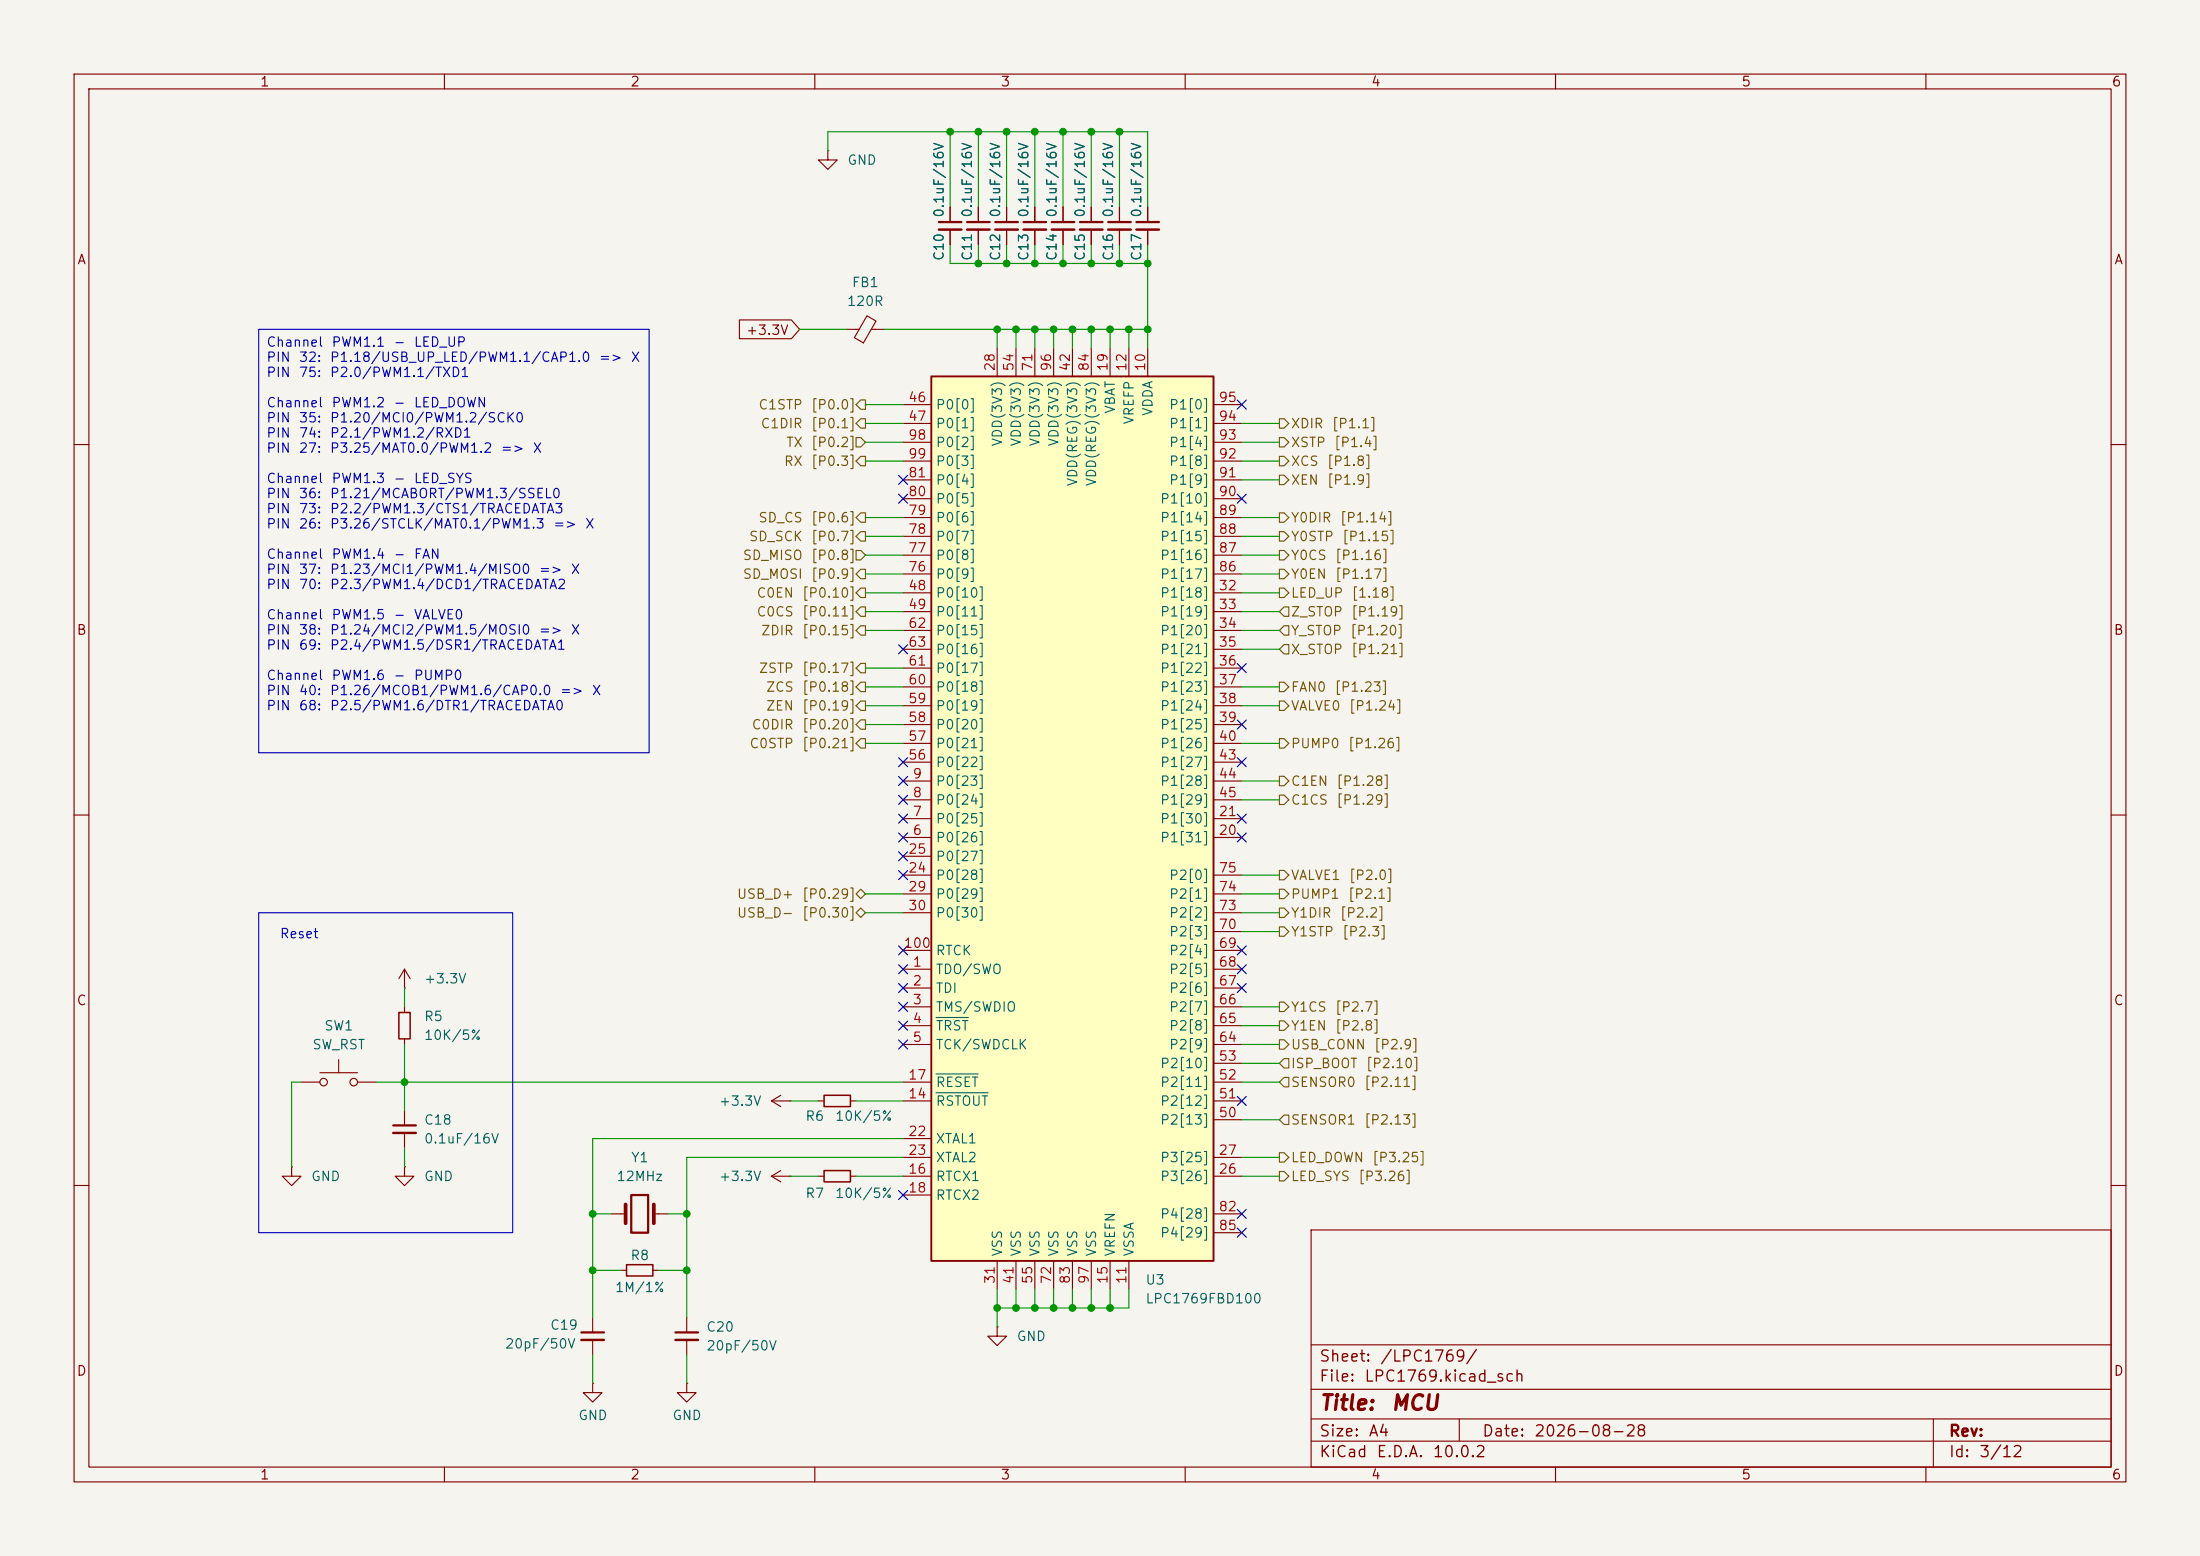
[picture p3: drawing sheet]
<svg xmlns="http://www.w3.org/2000/svg" width="297mm" height="210mm" viewBox="0 0 297 210" stroke-linecap="round" stroke-linejoin="round" font-family="sans-serif">
<path d="M0 0h297v210h-297z" fill="#f5f4ef" stroke="#f5f4ef" stroke-width=".14"/>
<g fill="none" stroke="#840000" stroke-width=".15">
<path d="M10 10h277v190h-277zM12 12h273v186h-273zM60 10v2M110 10v2M160 10v2M210 10v2M260 10v2M111.8 20.3v1.3h1.2l-1.2 1.3-1.3-1.3h1.3M111.8 20.3h.1M128.3 27.9v2.1M128.3 31v2M132.1 27.9v2.1"/>
<path d="M132.1 31v2M135.9 27.9v2.1M135.9 31v2M139.7 27.9v2.1M139.7 31v2M143.5 27.9v2.1M143.5 31v2M147.3 27.9v2.1M147.3 31v2M151.1 27.9v2.1M151.1 31v2M154.9 27.9v2.1"/>
<path d="M154.9 31v2M10 60h2M285 60h2M10 110h2M285 110h2M54.6 135.9v.8M40.6 146.1h2.6M43.2 144.8h5.1M45.7 143v1.8M48.3 146.1h2.5M54.6 157.5v1.3h1.3l-1.3 1.2-1.3-1.2h1.3M54.6 157.5h.1"/>
<path d="M54.6 140.2v.8M104.1 158.8h2.6M104.1 158.8l1.3 .7M104.1 148.6l1.3 .8M104.1 148.6h2.6M105.4 158l-1.3 .8M105.4 147.8l-1.3 .8M106.7 158.8h.1M106.7 148.6h.1M110.5 158.8h.8M110.5 148.6h.8M114.8 158.8h.8"/>
<path d="M114.8 148.6h.8M10 160h2M80 177.8v2M82.5 163.8h2M83.8 171.5h.8M88.1 171.5h.8M88.3 163.8h1.9M177 166h108v32h-108zM285 160h2M60 198v2M80 180.8v2.1M92.7 186.7v1.3h1.3l-1.3 1.2-1.3-1.2h1.3"/>
<path d="M92.7 186.7h.1M110 198v2M160 198v2M177 194.5h108M177 191.5h108M177 187.5h108M177 181.5h108M197 191.5v3M210 198v2M260 198v2M261 191.5v6.5"/>
<circle cx="43.7" cy="146.1" r=".51"/>
<circle cx="47.8" cy="146.1" r=".51"/>
</g>
<path d="M126.7 30h3.1M130.6 30h3M134.4 30h3M138.2 30h3M142 30h3M145.8 30h3M149.6 30h3.1M153.4 30h3.1M78.5 179.8h3M85.2 161.3h2.3v5.1h-2.3z" fill="none" stroke="#840000" stroke-width=".3"/>
<path d="M126.7 31h3.1M130.6 31h3M134.4 31h3M138.2 31h3M142 31h3M145.8 31h3M149.6 31h3.1M153.4 31h3.1M78.5 180.8h3" fill="none" stroke="#840000" stroke-width=".33"/>
<path d="M53.8 136.7h1.6v3.5h-1.6zM111.3 158h3.5v1.5h-3.5zM111.3 147.8h3.5v1.6h-3.5zM84.6 170.7h3.5v1.5h-3.5z" fill="none" stroke="#840000" stroke-width=".2"/>
<path d="M84.5 162.6v2.5M88.3 162.6v2.5" fill="none" stroke="#840000" stroke-width=".51"/>
<path d="M125.7 50.8h38.1v119.4h-38.1z" fill="#ffffc2"/>
<path d="M125.7 50.8h38.1v119.4h-38.1z" fill="none" stroke="#840000" stroke-width=".25"/>
<g fill="none" stroke="#840000" stroke-width=".15">
<path d="M128.3 27.9v2.1M128.3 31v2M132.1 27.9v2.1M132.1 31v2M135.9 27.9v2.1M135.9 31v2M139.7 27.9v2.1M139.7 31v2M143.5 27.9v2.1M143.5 31v2M147.3 27.9v2.1M147.3 31v2"/>
<path d="M151.1 27.9v2.1M151.1 31v2M154.9 27.9v2.1M154.9 31v2M99.8 43.2h7l1.1 1.3-1.1 1.2h-7zM114.3 44.5h1.7M117 42.6l1.3 .7-1.7 3-1.3-.7zM117.6 44.5h1.8M121.9 54.6h3.8M121.9 57.2h3.8M121.9 59.7h3.8M134.6 47v3.8"/>
<path d="M137.2 47v3.8M139.7 47v3.8M142.2 47v3.8M144.8 47v3.8M147.3 47v3.8M149.9 47v3.8M152.4 47v3.8M154.9 47v3.8M163.8 54.6h3.8M163.8 57.2h3.8M163.8 59.7h3.8M121.9 77.5h3.8"/>
<path d="M121.9 74.9h3.8M121.9 72.4h3.8M121.9 69.9h3.8M121.9 67.3h3.8M121.9 64.8h3.8M121.9 62.2h3.8M163.8 77.5h3.8M163.8 74.9h3.8M163.8 72.4h3.8M163.8 69.9h3.8M163.8 67.3h3.8M163.8 64.8h3.8"/>
<path d="M163.8 62.2h3.8M121.9 80h3.8M121.9 82.6h3.8M121.9 85.1h3.8M121.9 87.6h3.8M121.9 90.2h3.8M121.9 92.7h3.8M121.9 95.3h3.8M121.9 97.8h3.8M163.8 80h3.8M163.8 82.6h3.8M163.8 85.1h3.8"/>
<path d="M163.8 87.6h3.8M163.8 90.2h3.8M163.8 92.7h3.8M163.8 95.3h3.8M163.8 97.8h3.8M121.9 113h3.8M121.9 110.5h3.8M121.9 108h3.8M121.9 105.4h3.8M121.9 118.1h3.8M121.9 115.6h3.8M121.9 100.3h3.8"/>
<path d="M121.9 102.9h3.8M163.8 113h3.8M163.8 110.5h3.8M163.8 108h3.8M163.8 105.4h3.8M163.8 118.1h3.8M163.8 100.3h3.8M163.8 102.9h3.8M54.6 133.4h.1M54.6 130.8l-.8 1.3M54.6 130.8l.8 1.3M54.6 130.8v2.6"/>
<path d="M121.9 130.8h3.8M121.9 133.4h3.8M121.9 135.9h3.8M121.9 138.4h3.8M121.9 120.7h3.8M121.9 123.2h3.8M121.9 128.3h3.8M163.8 130.8h3.8M163.8 133.4h3.8M163.8 135.9h3.8M163.8 138.4h3.8M163.8 120.7h3.8"/>
<path d="M163.8 123.2h3.8M163.8 128.3h3.8M163.8 125.7h3.8M39.4 157.5v1.3h1.2l-1.2 1.2-1.3-1.2h1.3M39.4 157.5h.1M54.6 149.9v2M54.6 152.9v2M121.9 141h3.8M121.9 148.6h3.8M121.9 158.8h3.8M121.9 146.1h3.8M121.9 153.7h3.8"/>
<path d="M121.9 156.2h3.8M163.8 141h3.8M163.8 148.6h3.8M163.8 158.8h3.8M163.8 146.1h3.8M163.8 156.2h3.8M163.8 151.1h3.8M163.8 143.5h3.8M92.7 177.8v2M121.9 161.3h3.8M134.6 179.1v1.2h1.3l-1.3 1.3-1.3-1.3h1.3M134.6 179.1h.1"/>
<path d="M134.6 170.2v3.8M137.2 170.2v3.8M139.7 170.2v3.8M142.2 170.2v3.8M144.8 170.2v3.8M147.3 170.2v3.8M149.9 170.2v3.8M152.4 170.2v3.8M163.8 163.8h3.8M163.8 166.4h3.8M80 186.7v1.3h1.3l-1.3 1.2-1.3-1.2h1.3M80 186.7h.1"/>
<path d="M92.7 180.8v2.1"/>
</g>
<path d="M126.4 137.3h4.3M126.4 147.5h7M126.4 144.9h5.7" fill="none" stroke="#006464" stroke-width=".15"/>
<path d="M53.1 151.9h3M91.2 179.8h3" fill="none" stroke="#840000" stroke-width=".3"/>
<path d="M53.1 152.9h3M91.2 180.8h3" fill="none" stroke="#840000" stroke-width=".33"/>
<g fill="none" stroke="#725600" stroke-width=".15">
<path d="M115.6 59.1h.6l.6 .6-.6 .6h-.6zM116.2 54h.6v1.2h-.6l-.6-.6zM116.2 56.5h.6v1.3h-.6l-.6-.6zM172.7 59.1h.7l.6 .6-.6 .6h-.7zM172.7 56.5h.7l.6 .7-.6 .6h-.7zM115.6 74.3h.6l.6 .6-.6 .7h-.6zM116.2 71.8h.6v1.2h-.6l-.6-.6zM116.2 69.2h.6v1.3h-.6l-.6-.6zM116.2 61.6h.6v1.3h-.6l-.6-.7zM116.2 76.8h.6v1.3h-.6l-.6-.6zM116.2 79.4h.6v1.2h-.6l-.6-.6zM172.7 61.6h.7l.6 .6-.6 .7h-.7z"/>
<path d="M172.7 64.1h.7l.6 .7-.6 .6h-.7zM172.7 74.3h.7l.6 .6-.6 .7h-.7zM172.7 69.2h.7l.6 .7-.6 .6h-.7zM172.7 76.8h.7l.6 .7-.6 .6h-.7zM172.7 79.4h.7l.6 .6-.6 .6h-.7zM172.7 71.8h.7l.6 .6-.6 .6h-.7zM116.2 81.9h.6v1.3h-.6l-.6-.6zM116.2 84.5h.6v1.2h-.6l-.6-.6zM116.2 92.1h.6v1.2h-.6l-.6-.6zM116.2 99.7h.6v1.3h-.6l-.6-.7zM116.2 89.5h.6v1.3h-.6l-.6-.6zM116.2 97.2h.6v1.2h-.6l-.6-.6z"/>
<path d="M116.2 94.6h.6v1.3h-.6l-.6-.6zM172.7 92.1h.7l.6 .6-.6 .6h-.7zM172.7 99.7h.7l.6 .6-.6 .7h-.7zM172.7 94.6h.7l.6 .7-.6 .6h-.7zM173.4 84.5h.6v1.2h-.6l-.7-.6zM173.4 87h.6v1.3h-.6l-.7-.7zM173.4 81.9h.6v1.3h-.6l-.7-.6zM172.7 117.5h.7l.6 .6-.6 .6h-.7zM172.7 104.8h.7l.6 .6-.6 .6h-.7zM172.7 107.3h.7l.6 .7-.6 .6h-.7zM115.6 123.2l.6-.6 .6 .6-.6 .6zM116.2 120l.6 .7-.6 .6-.6-.6z"/>
<path d="M172.7 125.1h.7l.6 .6-.6 .7h-.7zM172.7 120h.7l.6 .7-.6 .6h-.7zM172.7 135.3h.7l.6 .6-.6 .6h-.7zM172.7 137.8h.7l.6 .6-.6 .7h-.7zM172.7 122.6h.7l.6 .6-.6 .6h-.7zM172.7 158.1h.7l.6 .7-.6 .6h-.7zM172.7 155.6h.7l.6 .6-.6 .6h-.7zM172.7 140.3h.7l.6 .7-.6 .6h-.7zM173.4 150.5h.6v1.3h-.6l-.7-.7zM173.4 142.9h.6v1.2h-.6l-.7-.6zM173.4 145.4h.6v1.3h-.6l-.7-.6z"/>
</g>
<g fill="none" stroke="#009600" stroke-width=".15">
<path d="M128.3 17.8v10.1M132.1 17.8v10.1M135.9 17.8v10.1M139.7 17.8v10.1M143.5 17.8v10.1M147.3 17.8v10.1M151.1 17.8v10.1M111.8 20.3v-2.5h43.1v10.1M128.3 33v2.6h26.6M132.1 33v2.6M135.9 33v2.6M139.7 33v2.6"/>
<path d="M143.5 33v2.6M147.3 33v2.6M151.1 33v2.6M154.9 33v14M107.9 44.5h6.4M116.8 57.2h5.1M116.8 59.7h5.1M116.8 54.6h5.1M119.4 44.5h35.5M134.6 44.5v2.5M137.2 44.5v2.5M139.7 44.5v2.5"/>
<path d="M142.2 44.5v2.5M144.8 44.5v2.5M147.3 44.5v2.5M149.9 44.5v2.5M152.4 44.5v2.5M167.6 57.2h5.1M167.6 59.7h5.1M116.8 72.4h5.1M116.8 69.9h5.1M116.8 62.2h5.1M116.8 74.9h5.1M116.8 77.5h5.1"/>
<path d="M167.6 72.4h5.1M167.6 69.9h5.1M167.6 62.2h5.1M167.6 74.9h5.1M167.6 77.5h5.1M167.6 64.8h5.1M116.8 82.6h5.1M116.8 85.1h5.1M116.8 97.8h5.1M116.8 92.7h5.1M116.8 95.3h5.1M116.8 90.2h5.1"/>
<path d="M116.8 80h5.1M167.6 82.6h5.1M167.6 85.1h5.1M167.6 92.7h5.1M167.6 95.3h5.1M167.6 80h5.1M167.6 87.6h5.1M116.8 100.3h5.1M167.6 100.3h5.1M167.6 108h5.1M167.6 105.4h5.1M167.6 118.1h5.1"/>
<path d="M54.6 133.4v2.5M116.8 123.2h5.1M116.8 120.7h5.1M167.6 123.2h5.1M167.6 125.7h5.1M167.6 120.7h5.1M167.6 138.4h5.1M167.6 135.9h5.1M40.6 146.1h-1.2v11.4M50.8 146.1h71.1M54.6 141v8.9M54.6 154.9v2.6"/>
<path d="M106.7 158.8h3.8M106.7 148.6h3.8M115.6 158.8h6.3M115.6 148.6h6.3M121.9 156.2h-29.2v21.6M121.9 153.7h-41.9v24.1M167.6 158.8h5.1M167.6 156.2h5.1M167.6 141h5.1M167.6 146.1h5.1M167.6 143.5h5.1M167.6 151.1h5.1"/>
<path d="M80 163.8h2.5M80 171.5h3.8M88.9 171.5h3.8M90.2 163.8h2.5M134.6 174v5.1M137.2 174v2.5M139.7 174v2.5M142.2 174v2.5M144.8 174v2.5M147.3 174v2.5M149.9 174v2.5M152.4 174v2.5h-17.8"/>
<path d="M80 182.9v3.8M92.7 182.9v3.8"/>
</g>
<g fill="none" stroke="#000084" stroke-width=".15">
<path d="M167 54l1.2 1.2M168.2 54l-1.2 1.2M121.3 66.7l1.2 1.2M121.3 64.2l1.2 1.2M122.5 66.7l-1.2 1.2M122.5 64.2l-1.2 1.2M167 66.7l1.2 1.2M168.2 66.7l-1.2 1.2M121.3 87l1.2 1.2M122.5 87l-1.2 1.2M167 97.2l1.2 1.2M167 89.6l1.2 1.2"/>
<path d="M168.2 97.2l-1.2 1.2M168.2 89.6l-1.2 1.2M121.3 104.8l1.2 1.2M121.3 112.4l1.2 1.2M121.3 117.5l1.2 1.2M121.3 115l1.2 1.2M121.3 107.3l1.2 1.3M121.3 109.9l1.2 1.2M121.3 102.3l1.2 1.2M122.5 104.8l-1.2 1.2M122.5 112.4l-1.2 1.2M122.5 117.5l-1.2 1.2"/>
<path d="M122.5 115l-1.2 1.2M122.5 107.3l-1.2 1.3M122.5 109.9l-1.2 1.2M122.5 102.3l-1.2 1.2M167 112.4l1.2 1.2M167 102.3l1.2 1.2M167 109.9l1.2 1.2M168.2 112.4l-1.2 1.2M168.2 102.3l-1.2 1.2M168.2 109.9l-1.2 1.2M121.3 130.2l1.2 1.2M121.3 132.7l1.2 1.3"/>
<path d="M121.3 137.8l1.2 1.2M121.3 135.3l1.2 1.2M121.3 127.7l1.2 1.2M122.5 130.2l-1.2 1.2M122.5 132.7l-1.2 1.3M122.5 137.8l-1.2 1.2M122.5 135.3l-1.2 1.2M122.5 127.7l-1.2 1.2M167 130.2l1.2 1.2M167 132.7l1.2 1.3M167 127.7l1.2 1.2M168.2 130.2l-1.2 1.2"/>
<path d="M168.2 132.7l-1.2 1.3M168.2 127.7l-1.2 1.2M121.3 140.4l1.2 1.2M122.5 140.4l-1.2 1.2M167 148l1.2 1.2M168.2 148l-1.2 1.2M121.3 160.7l1.2 1.2M122.5 160.7l-1.2 1.2M167 165.8l1.2 1.2M167 163.2l1.2 1.2M168.2 165.8l-1.2 1.2M168.2 163.2l-1.2 1.2"/>
</g>
<path d="M34.9 44.5h52.7v57.1h-52.7zM34.9 123.2h34.3v43.2h-34.3z" fill="none" stroke="#0000c2" stroke-width=".15"/>
<g fill="#009600" stroke="#009600" stroke-width=".14">
<circle cx="132.1" cy="35.6" r=".46"/>
<circle cx="139.7" cy="44.5" r=".46"/>
<circle cx="137.2" cy="44.5" r=".46"/>
<circle cx="134.6" cy="44.5" r=".46"/>
<circle cx="154.9" cy="44.5" r=".46"/>
<circle cx="128.3" cy="17.8" r=".46"/>
<circle cx="132.1" cy="17.8" r=".46"/>
<circle cx="135.9" cy="35.6" r=".46"/>
<circle cx="139.7" cy="35.6" r=".46"/>
<circle cx="147.3" cy="44.5" r=".46"/>
<circle cx="142.2" cy="44.5" r=".46"/>
<circle cx="144.8" cy="44.5" r=".46"/>
<circle cx="137.2" cy="176.5" r=".46"/>
<circle cx="134.6" cy="176.5" r=".46"/>
<circle cx="144.8" cy="176.5" r=".46"/>
<circle cx="147.3" cy="176.5" r=".46"/>
<circle cx="149.9" cy="176.5" r=".46"/>
<circle cx="139.7" cy="176.5" r=".46"/>
<circle cx="142.2" cy="176.5" r=".46"/>
<circle cx="92.7" cy="163.8" r=".46"/>
<circle cx="92.7" cy="171.5" r=".46"/>
<circle cx="135.9" cy="17.8" r=".46"/>
<circle cx="143.5" cy="17.8" r=".46"/>
<circle cx="139.7" cy="17.8" r=".46"/>
<circle cx="151.1" cy="35.6" r=".46"/>
<circle cx="154.9" cy="35.6" r=".46"/>
<circle cx="143.5" cy="35.6" r=".46"/>
<circle cx="147.3" cy="35.6" r=".46"/>
<circle cx="151.1" cy="17.8" r=".46"/>
<circle cx="147.3" cy="17.8" r=".46"/>
<circle cx="149.9" cy="44.5" r=".46"/>
<circle cx="152.4" cy="44.5" r=".46"/>
<circle cx="80" cy="163.8" r=".46"/>
<circle cx="80" cy="171.5" r=".46"/>
<circle cx="54.6" cy="146.1" r=".46"/>
</g>
<g font-size="2" fill="#840000">
<text x="178" y="190.8">Title:</text>
<text x="187.7" y="190.8">MCU</text>
</g>
<g font-size="1.5" fill="#840000">
<text x="178" y="184.2">Sheet:</text>
<text x="186.2" y="184.2">/LPC1769/</text>
<text x="178" y="186.9">File:</text>
<text x="184.1" y="186.9">LPC1769.kicad_sch</text>
<text x="178" y="197.1">KiCad</text>
<text x="178" y="194.3">Size:</text>
<text x="184.7" y="194.3">A4</text>
<text x="185.7" y="197.1">E.D.A.</text>
<text x="193.3" y="197.1">10.0.2</text>
<text x="200" y="194.3">Date:</text>
<text x="207" y="194.3">2026-08-28</text>
<text x="263" y="194.3">Rev:</text>
<text x="263" y="197.1">Id:</text>
<text x="267.1" y="197.1">3/12</text>
</g>
<g font-size="1.3" fill="#840000">
<text x="35" y="12">1</text>
<text x="85" y="12">2</text>
<text x="135" y="12">3</text>
<text x="185" y="12">4</text>
<text x="235" y="12">5</text>
<text x="285" y="12">6</text>
<text x="10.3" y="36">A</text>
<text x="285.3" y="36">A</text>
<text x="100.6" y="45.5">+3.3V</text>
<text x="10.3" y="86">B</text>
<text x="285.3" y="86">B</text>
<text x="10.3" y="136">C</text>
<text x="285.3" y="136">C</text>
<text x="10.3" y="186">D</text>
<text x="285.3" y="186">D</text>
<text x="35" y="200">1</text>
<text x="85" y="200">2</text>
<text x="135" y="200">3</text>
<text x="185" y="200">4</text>
<text x="235" y="200">5</text>
<text x="285" y="200">6</text>
</g>
<g font-size="1.3" fill="#006464">
<text x="114.3" y="22.6">GND</text>
<text x="127.7" y="29.5" transform="rotate(-90 127.7 29.5)">0.1uF/16V</text>
<text x="131.5" y="29.5" transform="rotate(-90 131.5 29.5)">0.1uF/16V</text>
<text x="135.3" y="29.5" transform="rotate(-90 135.3 29.5)">0.1uF/16V</text>
<text x="139.1" y="29.5" transform="rotate(-90 139.1 29.5)">0.1uF/16V</text>
<text x="143" y="29.5" transform="rotate(-90 143 29.5)">0.1uF/16V</text>
<text x="146.8" y="29.5" transform="rotate(-90 146.8 29.5)">0.1uF/16V</text>
<text x="150.6" y="29.5" transform="rotate(-90 150.6 29.5)">0.1uF/16V</text>
<text x="154.4" y="29.5" transform="rotate(-90 154.4 29.5)">0.1uF/16V</text>
<text x="127.7" y="35.3" transform="rotate(-90 127.7 35.3)">C10</text>
<text x="131.5" y="35.3" transform="rotate(-90 131.5 35.3)">C11</text>
<text x="135.3" y="35.3" transform="rotate(-90 135.3 35.3)">C12</text>
<text x="139.1" y="35.3" transform="rotate(-90 139.1 35.3)">C13</text>
<text x="143" y="35.3" transform="rotate(-90 143 35.3)">C14</text>
<text x="146.8" y="35.3" transform="rotate(-90 146.8 35.3)">C15</text>
<text x="150.6" y="35.3" transform="rotate(-90 150.6 35.3)">C16</text>
<text x="154.4" y="35.3" transform="rotate(-90 154.4 35.3)">C17</text>
<text x="114.3" y="41.6">120R</text>
<text x="114.9" y="39.1">FB1</text>
<text x="126.2" y="55.6">P0[0]</text>
<text x="126.2" y="58.1">P0[1]</text>
<text x="150.8" y="55.9" transform="rotate(-90 150.8 55.9)">VBAT</text>
<text x="153.4" y="57.4" transform="rotate(-90 153.4 57.4)">VREFP</text>
<text x="155.9" y="56.2" transform="rotate(-90 155.9 56.2)">VDDA</text>
<text x="157.7" y="58.1">P1[1]</text>
<text x="157.7" y="55.6">P1[0]</text>
<text x="126.2" y="65.7">P0[4]</text>
<text x="126.2" y="60.7">P0[2]</text>
<text x="126.2" y="63.2">P0[3]</text>
<text x="135.6" y="60.3" transform="rotate(-90 135.6 60.3)">VDD(3V3)</text>
<text x="138.1" y="60.3" transform="rotate(-90 138.1 60.3)">VDD(3V3)</text>
<text x="140.7" y="60.3" transform="rotate(-90 140.7 60.3)">VDD(3V3)</text>
<text x="143.2" y="60.3" transform="rotate(-90 143.2 60.3)">VDD(3V3)</text>
<text x="145.8" y="65.7" transform="rotate(-90 145.8 65.7)">VDD(REG)(3V3)</text>
<text x="148.3" y="65.7" transform="rotate(-90 148.3 65.7)">VDD(REG)(3V3)</text>
<text x="157.7" y="65.7">P1[9]</text>
<text x="157.7" y="63.2">P1[8]</text>
<text x="157.7" y="60.7">P1[4]</text>
<text x="126.2" y="70.8">P0[6]</text>
<text x="126.2" y="68.3">P0[5]</text>
<text x="156.5" y="70.8">P1[14]</text>
<text x="156.5" y="68.3">P1[10]</text>
<text x="126.2" y="75.9">P0[8]</text>
<text x="126.2" y="73.4">P0[7]</text>
<text x="156.5" y="75.9">P1[16]</text>
<text x="156.5" y="73.4">P1[15]</text>
<text x="126.2" y="81">P0[10]</text>
<text x="126.2" y="83.5">P0[11]</text>
<text x="126.2" y="78.4">P0[9]</text>
<text x="156.5" y="81">P1[18]</text>
<text x="156.5" y="83.5">P1[19]</text>
<text x="156.5" y="78.4">P1[17]</text>
<text x="126.2" y="86.1">P0[15]</text>
<text x="126.2" y="88.6">P0[16]</text>
<text x="156.5" y="86.1">P1[20]</text>
<text x="156.5" y="88.6">P1[21]</text>
<text x="126.2" y="93.7">P0[18]</text>
<text x="126.2" y="91.1">P0[17]</text>
<text x="156.5" y="91.1">P1[22]</text>
<text x="156.5" y="93.7">P1[23]</text>
<text x="126.2" y="101.3">P0[21]</text>
<text x="126.2" y="98.8">P0[20]</text>
<text x="126.2" y="96.2">P0[19]</text>
<text x="156.5" y="96.2">P1[24]</text>
<text x="156.5" y="98.8">P1[25]</text>
<text x="156.5" y="101.3">P1[26]</text>
<text x="126.2" y="106.4">P0[23]</text>
<text x="126.2" y="103.8">P0[22]</text>
<text x="156.5" y="103.8">P1[27]</text>
<text x="156.5" y="106.4">P1[28]</text>
<text x="126.2" y="111.5">P0[25]</text>
<text x="126.2" y="108.9">P0[24]</text>
<text x="156.5" y="111.5">P1[30]</text>
<text x="156.5" y="108.9">P1[29]</text>
<text x="126.2" y="114">P0[26]</text>
<text x="126.2" y="119.1">P0[28]</text>
<text x="126.2" y="116.5">P0[27]</text>
<text x="156.5" y="114">P1[31]</text>
<text x="157.7" y="119.1">P2[0]</text>
<text x="126.2" y="121.6">P0[29]</text>
<text x="126.2" y="124.2">P0[30]</text>
<text x="157.7" y="124.2">P2[2]</text>
<text x="157.7" y="121.6">P2[1]</text>
<text x="126.2" y="131.8">TDO/SWO</text>
<text x="126.2" y="129.2">RTCK</text>
<text x="157.7" y="131.8">P2[5]</text>
<text x="157.7" y="129.2">P2[4]</text>
<text x="157.7" y="126.7">P2[3]</text>
<text x="57.2" y="133.1">+3.3V</text>
<text x="126.2" y="134.3">TDI</text>
<text x="126.2" y="136.9">TMS/SWDIO</text>
<text x="157.7" y="136.9">P2[7]</text>
<text x="157.7" y="134.3">P2[6]</text>
<text x="42.1" y="141.9">SW_RST</text>
<text x="43.7" y="139.4">SW1</text>
<text x="57.2" y="138.1">R5</text>
<text x="57.2" y="140.7">10K/5%</text>
<text x="126.2" y="139.4">TRST</text>
<text x="126.2" y="141.9">TCK/SWDCLK</text>
<text x="157.7" y="141.9">P2[9]</text>
<text x="157.7" y="139.4">P2[8]</text>
<text x="97" y="149.6">+3.3V</text>
<text x="126.2" y="149.6">RSTOUT</text>
<text x="126.2" y="147">RESET</text>
<text x="156.5" y="149.6">P2[12]</text>
<text x="156.5" y="147">P2[11]</text>
<text x="156.5" y="144.5">P2[10]</text>
<text x="57.2" y="154.6">0.1uF/16V</text>
<text x="57.2" y="152.1">C18</text>
<text x="108.6" y="151.6">R6</text>
<text x="112.6" y="151.6">10K/5%</text>
<text x="126.2" y="154.6">XTAL1</text>
<text x="156.5" y="152.1">P2[13]</text>
<text x="41.9" y="159.7">GND</text>
<text x="57.2" y="159.7">GND</text>
<text x="83.1" y="159.7">12MHz</text>
<text x="85.1" y="157.2">Y1</text>
<text x="97" y="159.7">+3.3V</text>
<text x="126.2" y="159.7">RTCX1</text>
<text x="126.2" y="157.2">XTAL2</text>
<text x="156.5" y="159.7">P3[26]</text>
<text x="156.5" y="157.2">P3[25]</text>
<text x="108.6" y="162">R7</text>
<text x="112.6" y="162">10K/5%</text>
<text x="126.2" y="162.3">RTCX2</text>
<text x="156.5" y="164.8">P4[28]</text>
<text x="156.5" y="167.3">P4[29]</text>
<text x="85" y="170.4">R8</text>
<text x="135.6" y="169.7" transform="rotate(-90 135.6 169.7)">VSS</text>
<text x="138.1" y="169.7" transform="rotate(-90 138.1 169.7)">VSS</text>
<text x="140.7" y="169.7" transform="rotate(-90 140.7 169.7)">VSS</text>
<text x="143.2" y="169.7" transform="rotate(-90 143.2 169.7)">VSS</text>
<text x="145.8" y="169.7" transform="rotate(-90 145.8 169.7)">VSS</text>
<text x="148.3" y="169.7" transform="rotate(-90 148.3 169.7)">VSS</text>
<text x="150.8" y="169.7" transform="rotate(-90 150.8 169.7)">VREFN</text>
<text x="153.4" y="169.7" transform="rotate(-90 153.4 169.7)">VSSA</text>
<text x="154.6" y="173.7">U3</text>
<text x="74.2" y="179.8">C19</text>
<text x="82.9" y="174.7">1M/1%</text>
<text x="154.6" y="176.2">LPC1769FBD100</text>
<text x="68.1" y="182.3">20pF/50V</text>
<text x="95.3" y="182.6">20pF/50V</text>
<text x="95.3" y="180">C20</text>
<text x="137.2" y="181.3">GND</text>
<text x="78" y="192">GND</text>
<text x="90.7" y="192">GND</text>
</g>
<g font-size="1.3" fill="#0000c2">
<text x="35.9" y="47.1">Channel</text>
<text x="44.7" y="47.1">PWM1.1</text>
<text x="53" y="47.1">-</text>
<text x="55.8" y="47.1">LED_UP</text>
<text x="35.9" y="49.2">PIN</text>
<text x="35.9" y="51.2">PIN</text>
<text x="40.3" y="49.2">32:</text>
<text x="40.3" y="51.2">75:</text>
<text x="44.4" y="49.2">P1.18/USB_UP_LED/PWM1.1/CAP1.0</text>
<text x="44.4" y="51.2">P2.0/PWM1.1/TXD1</text>
<text x="80.8" y="49.2">=&gt;</text>
<text x="85.1" y="49.2">X</text>
<text x="35.9" y="55.3">Channel</text>
<text x="35.9" y="57.3">PIN</text>
<text x="35.9" y="59.4">PIN</text>
<text x="40.3" y="57.3">35:</text>
<text x="40.3" y="59.4">74:</text>
<text x="44.4" y="57.3">P1.20/MCI0/PWM1.2/SCK0</text>
<text x="44.4" y="59.4">P2.1/PWM1.2/RXD1</text>
<text x="44.7" y="55.3">PWM1.2</text>
<text x="53" y="55.3">-</text>
<text x="55.8" y="55.3">LED_DOWN</text>
<text x="35.9" y="61.4">PIN</text>
<text x="35.9" y="65.5">Channel</text>
<text x="40.3" y="61.4">27:</text>
<text x="44.4" y="61.4">P3.25/MAT0.0/PWM1.2</text>
<text x="44.7" y="65.5">PWM1.3</text>
<text x="53" y="65.5">-</text>
<text x="55.8" y="65.5">LED_SYS</text>
<text x="67.5" y="61.4">=&gt;</text>
<text x="71.8" y="61.4">X</text>
<text x="35.9" y="67.6">PIN</text>
<text x="35.9" y="69.6">PIN</text>
<text x="35.9" y="71.7">PIN</text>
<text x="40.3" y="67.6">36:</text>
<text x="40.3" y="69.6">73:</text>
<text x="40.3" y="71.7">26:</text>
<text x="44.4" y="67.6">P1.21/MCABORT/PWM1.3/SSEL0</text>
<text x="44.4" y="69.6">P2.2/PWM1.3/CTS1/TRACEDATA3</text>
<text x="44.4" y="71.7">P3.26/STCLK/MAT0.1/PWM1.3</text>
<text x="74.6" y="71.7">=&gt;</text>
<text x="78.9" y="71.7">X</text>
<text x="35.9" y="75.7">Channel</text>
<text x="35.9" y="77.8">PIN</text>
<text x="40.3" y="77.8">37:</text>
<text x="44.4" y="77.8">P1.23/MCI1/PWM1.4/MISO0</text>
<text x="44.7" y="75.7">PWM1.4</text>
<text x="53" y="75.7">-</text>
<text x="55.8" y="75.7">FAN</text>
<text x="72.7" y="77.8">=&gt;</text>
<text x="77" y="77.8">X</text>
<text x="35.9" y="79.8">PIN</text>
<text x="35.9" y="83.9">Channel</text>
<text x="40.3" y="79.8">70:</text>
<text x="44.4" y="79.8">P2.3/PWM1.4/DCD1/TRACEDATA2</text>
<text x="44.7" y="83.9">PWM1.5</text>
<text x="53" y="83.9">-</text>
<text x="55.8" y="83.9">VALVE0</text>
<text x="35.9" y="86">PIN</text>
<text x="35.9" y="88">PIN</text>
<text x="40.3" y="86">38:</text>
<text x="40.3" y="88">69:</text>
<text x="44.4" y="86">P1.24/MCI2/PWM1.5/MOSI0</text>
<text x="44.4" y="88">P2.4/PWM1.5/DSR1/TRACEDATA1</text>
<text x="72.7" y="86">=&gt;</text>
<text x="77" y="86">X</text>
<text x="35.9" y="92.1">Channel</text>
<text x="35.9" y="94.1">PIN</text>
<text x="40.3" y="94.1">40:</text>
<text x="44.4" y="94.1">P1.26/MCOB1/PWM1.6/CAP0.0</text>
<text x="44.7" y="92.1">PWM1.6</text>
<text x="53" y="92.1">-</text>
<text x="55.8" y="92.1">PUMP0</text>
<text x="75.5" y="94.1">=&gt;</text>
<text x="79.8" y="94.1">X</text>
<text x="35.9" y="96.2">PIN</text>
<text x="40.3" y="96.2">68:</text>
<text x="44.4" y="96.2">P2.5/PWM1.6/DTR1/TRACEDATA0</text>
<text x="37.7" y="127">Reset</text>
</g>
<g font-size="1.3" fill="#a90000">
<text x="134.6" y="50.2" transform="rotate(-90 134.6 50.2)">28</text>
<text x="137.1" y="50.2" transform="rotate(-90 137.1 50.2)">54</text>
<text x="139.7" y="50.2" transform="rotate(-90 139.7 50.2)">71</text>
<text x="142.2" y="50.2" transform="rotate(-90 142.2 50.2)">96</text>
<text x="144.8" y="50.2" transform="rotate(-90 144.8 50.2)">42</text>
<text x="147.3" y="50.2" transform="rotate(-90 147.3 50.2)">84</text>
<text x="149.8" y="50.2" transform="rotate(-90 149.8 50.2)">19</text>
<text x="152.4" y="50.2" transform="rotate(-90 152.4 50.2)">12</text>
<text x="154.9" y="50.2" transform="rotate(-90 154.9 50.2)">10</text>
<text x="122.5" y="54.6">46</text>
<text x="122.5" y="57.1">47</text>
<text x="122.5" y="59.7">98</text>
<text x="164.4" y="59.7">93</text>
<text x="164.4" y="57.1">94</text>
<text x="164.4" y="54.6">95</text>
<text x="122.5" y="64.7">81</text>
<text x="122.5" y="62.2">99</text>
<text x="164.4" y="64.7">91</text>
<text x="164.4" y="62.2">92</text>
<text x="122.5" y="69.8">79</text>
<text x="122.5" y="67.3">80</text>
<text x="164.4" y="69.8">89</text>
<text x="164.4" y="67.3">90</text>
<text x="122.5" y="77.4">76</text>
<text x="122.5" y="74.9">77</text>
<text x="122.5" y="72.4">78</text>
<text x="164.4" y="77.4">86</text>
<text x="164.4" y="74.9">87</text>
<text x="164.4" y="72.4">88</text>
<text x="122.5" y="80">48</text>
<text x="122.5" y="82.5">49</text>
<text x="164.4" y="80">32</text>
<text x="164.4" y="82.5">33</text>
<text x="122.5" y="85.1">62</text>
<text x="122.5" y="87.6">63</text>
<text x="164.4" y="85.1">34</text>
<text x="164.4" y="87.6">35</text>
<text x="122.5" y="95.2">59</text>
<text x="122.5" y="92.7">60</text>
<text x="122.5" y="90.1">61</text>
<text x="164.4" y="90.1">36</text>
<text x="164.4" y="92.7">37</text>
<text x="164.4" y="95.2">38</text>
<text x="122.5" y="100.3">57</text>
<text x="122.5" y="97.8">58</text>
<text x="164.4" y="97.8">39</text>
<text x="164.4" y="100.3">40</text>
<text x="122.5" y="102.8">56</text>
<text x="123.1" y="107.9">8</text>
<text x="123.1" y="105.4">9</text>
<text x="164.4" y="102.8">43</text>
<text x="164.4" y="105.4">44</text>
<text x="164.4" y="107.9">45</text>
<text x="123.1" y="113">6</text>
<text x="123.1" y="110.5">7</text>
<text x="164.4" y="113">20</text>
<text x="164.4" y="110.5">21</text>
<text x="122.5" y="118.1">24</text>
<text x="122.5" y="115.5">25</text>
<text x="164.4" y="118.1">75</text>
<text x="122.5" y="120.6">29</text>
<text x="122.5" y="123.2">30</text>
<text x="164.4" y="125.7">70</text>
<text x="164.4" y="123.2">73</text>
<text x="164.4" y="120.6">74</text>
<text x="121.9" y="128.2">100</text>
<text x="123.1" y="130.8">1</text>
<text x="164.4" y="130.8">68</text>
<text x="164.4" y="128.2">69</text>
<text x="123.1" y="133.3">2</text>
<text x="123.1" y="135.9">3</text>
<text x="164.4" y="135.9">66</text>
<text x="164.4" y="133.3">67</text>
<text x="123.1" y="138.4">4</text>
<text x="123.1" y="140.9">5</text>
<text x="164.4" y="143.5">53</text>
<text x="164.4" y="140.9">64</text>
<text x="164.4" y="138.4">65</text>
<text x="122.5" y="148.6">14</text>
<text x="122.5" y="146">17</text>
<text x="164.4" y="148.6">51</text>
<text x="164.4" y="146">52</text>
<text x="122.5" y="153.6">22</text>
<text x="164.4" y="151.1">50</text>
<text x="122.5" y="158.7">16</text>
<text x="122.5" y="161.3">18</text>
<text x="122.5" y="156.2">23</text>
<text x="164.4" y="158.7">26</text>
<text x="164.4" y="156.2">27</text>
<text x="164.4" y="163.8">82</text>
<text x="164.4" y="166.3">85</text>
<text x="134.6" y="173.4" transform="rotate(-90 134.6 173.4)">31</text>
<text x="137.1" y="173.4" transform="rotate(-90 137.1 173.4)">41</text>
<text x="139.7" y="173.4" transform="rotate(-90 139.7 173.4)">55</text>
<text x="142.2" y="173.4" transform="rotate(-90 142.2 173.4)">72</text>
<text x="144.8" y="173.4" transform="rotate(-90 144.8 173.4)">83</text>
<text x="147.3" y="173.4" transform="rotate(-90 147.3 173.4)">97</text>
<text x="149.8" y="173.4" transform="rotate(-90 149.8 173.4)">15</text>
<text x="152.4" y="173.4" transform="rotate(-90 152.4 173.4)">11</text>
</g>
<g font-size="1.3" fill="#725600">
<text x="102.3" y="55.6">C1STP</text>
<text x="102.6" y="58.1">C1DIR</text>
<text x="109.4" y="55.6">[P0.0]</text>
<text x="109.4" y="58.1">[P0.1]</text>
<text x="174.2" y="58.1">XDIR</text>
<text x="179.7" y="58.1">[P1.1]</text>
<text x="105.7" y="63.2">RX</text>
<text x="106" y="60.7">TX</text>
<text x="109.4" y="63.2">[P0.3]</text>
<text x="109.4" y="60.7">[P0.2]</text>
<text x="174.2" y="60.7">XSTP</text>
<text x="174.2" y="63.2">XCS</text>
<text x="174.2" y="65.7">XEN</text>
<text x="179" y="63.2">[P1.8]</text>
<text x="179" y="65.7">[P1.9]</text>
<text x="180" y="60.7">[P1.4]</text>
<text x="102.3" y="70.8">SD_CS</text>
<text x="109.4" y="70.8">[P0.6]</text>
<text x="174.2" y="70.8">Y0DIR</text>
<text x="180.8" y="70.8">[P1.14]</text>
<text x="100.2" y="75.9">SD_MISO</text>
<text x="101" y="73.4">SD_SCK</text>
<text x="109.4" y="73.4">[P0.7]</text>
<text x="109.4" y="75.9">[P0.8]</text>
<text x="174.2" y="75.9">Y0CS</text>
<text x="174.2" y="73.4">Y0STP</text>
<text x="180.1" y="75.9">[P1.16]</text>
<text x="181.1" y="73.4">[P1.15]</text>
<text x="100.2" y="78.4">SD_MOSI</text>
<text x="102.1" y="83.5">C0CS</text>
<text x="102.1" y="81">C0EN</text>
<text x="108.2" y="83.5">[P0.11]</text>
<text x="108.2" y="81">[P0.10]</text>
<text x="109.4" y="78.4">[P0.9]</text>
<text x="174.2" y="78.4">Y0EN</text>
<text x="174.2" y="83.5">Z_STOP</text>
<text x="174.2" y="81">LED_UP</text>
<text x="180.1" y="78.4">[P1.17]</text>
<text x="182.3" y="83.5">[P1.19]</text>
<text x="182.4" y="81">[1.18]</text>
<text x="102.7" y="86.1">ZDIR</text>
<text x="108.2" y="86.1">[P0.15]</text>
<text x="174.2" y="86.1">Y_STOP</text>
<text x="174.2" y="88.6">X_STOP</text>
<text x="182.2" y="86.1">[P1.20]</text>
<text x="182.3" y="88.6">[P1.21]</text>
<text x="102.4" y="91.1">ZSTP</text>
<text x="103.3" y="93.7">ZCS</text>
<text x="108.2" y="93.7">[P0.18]</text>
<text x="108.2" y="91.1">[P0.17]</text>
<text x="174.2" y="93.7">FAN0</text>
<text x="180.1" y="93.7">[P1.23]</text>
<text x="101.1" y="101.3">C0STP</text>
<text x="101.4" y="98.8">C0DIR</text>
<text x="103.3" y="96.2">ZEN</text>
<text x="108.2" y="101.3">[P0.21]</text>
<text x="108.2" y="98.8">[P0.20]</text>
<text x="108.2" y="96.2">[P0.19]</text>
<text x="174.2" y="101.3">PUMP0</text>
<text x="174.2" y="96.2">VALVE0</text>
<text x="181.9" y="101.3">[P1.26]</text>
<text x="182" y="96.2">[P1.24]</text>
<text x="174.2" y="106.4">C1EN</text>
<text x="180.3" y="106.4">[P1.28]</text>
<text x="174.2" y="108.9">C1CS</text>
<text x="180.3" y="108.9">[P1.29]</text>
<text x="174.2" y="119.1">VALVE1</text>
<text x="182" y="119.1">[P2.0]</text>
<text x="99.4" y="121.6">USB_D+</text>
<text x="99.4" y="124.2">USB_D-</text>
<text x="108.2" y="121.6">[P0.29]</text>
<text x="108.2" y="124.2">[P0.30]</text>
<text x="174.2" y="121.6">PUMP1</text>
<text x="174.2" y="124.2">Y1DIR</text>
<text x="180.8" y="124.2">[P2.2]</text>
<text x="181.9" y="121.6">[P2.1]</text>
<text x="174.2" y="126.7">Y1STP</text>
<text x="181.1" y="126.7">[P2.3]</text>
<text x="174.2" y="136.9">Y1CS</text>
<text x="180.1" y="136.9">[P2.7]</text>
<text x="174.2" y="141.9">USB_CONN</text>
<text x="174.2" y="139.4">Y1EN</text>
<text x="180.1" y="139.4">[P2.8]</text>
<text x="185.4" y="141.9">[P2.9]</text>
<text x="174.2" y="144.5">ISP_BOOT</text>
<text x="174.2" y="147">SENSOR0</text>
<text x="184.1" y="147">[P2.11]</text>
<text x="184.3" y="144.5">[P2.10]</text>
<text x="174.2" y="152.1">SENSOR1</text>
<text x="184.1" y="152.1">[P2.13]</text>
<text x="174.2" y="159.7">LED_SYS</text>
<text x="174.2" y="157.2">LED_DOWN</text>
<text x="183.3" y="159.7">[P3.26]</text>
<text x="185.1" y="157.2">[P3.25]</text>
</g>
</svg>
